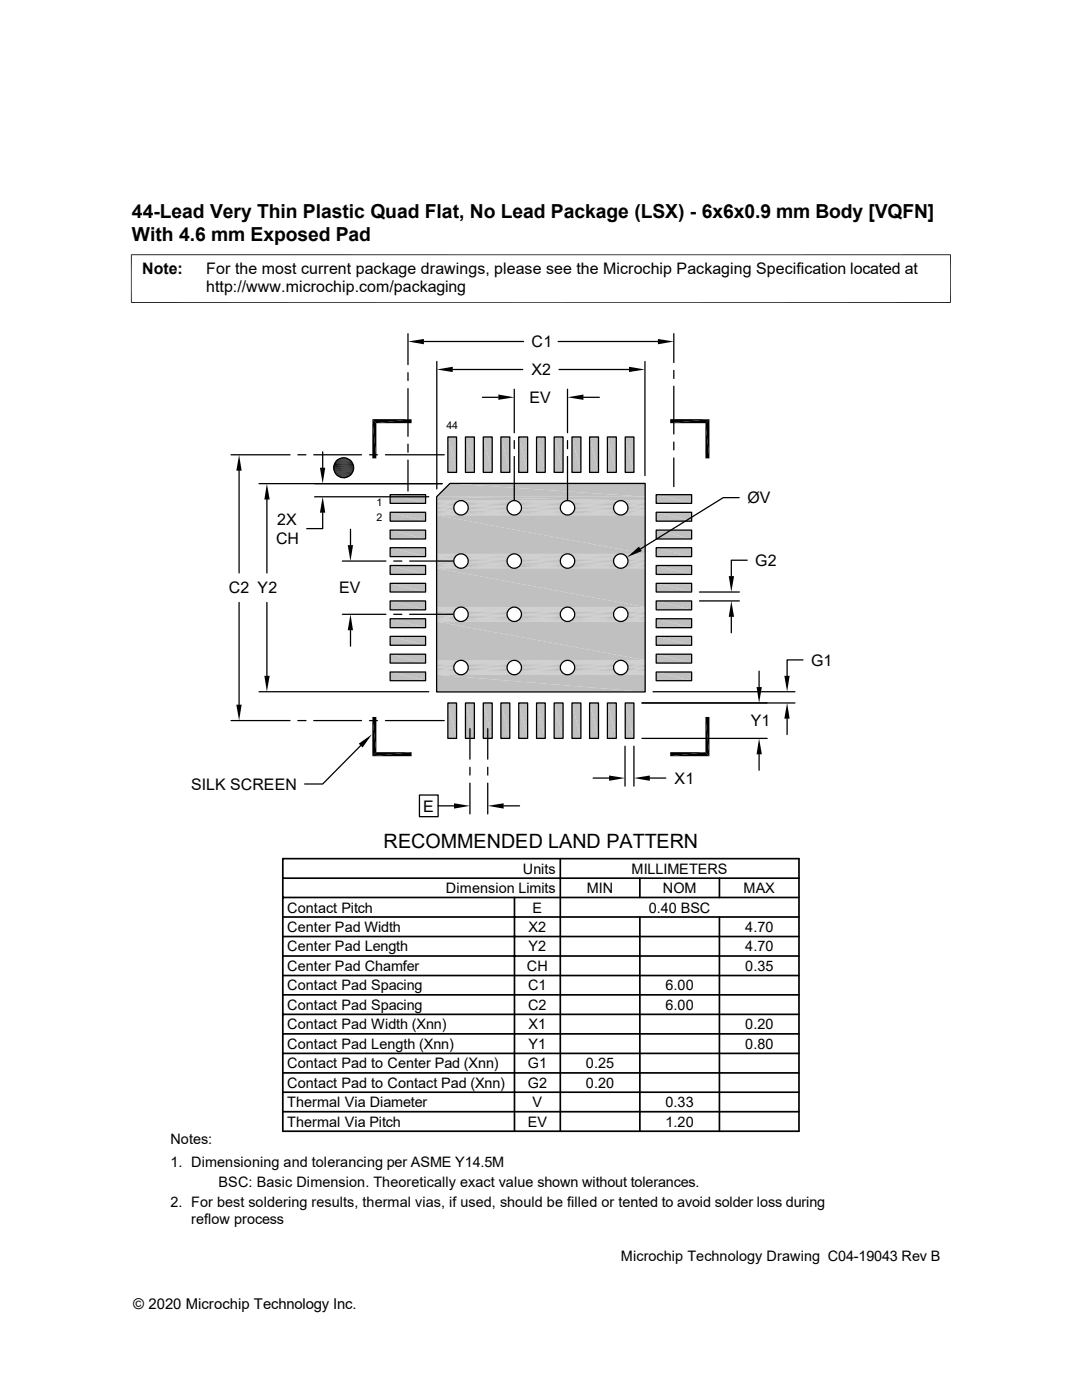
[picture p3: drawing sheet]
<svg xmlns="http://www.w3.org/2000/svg" width="216mm" height="279mm" viewBox="0 0 216 279" stroke-linecap="round" stroke-linejoin="round" font-family="sans-serif">
<g fill="#c0c0c0">
<path d="M89.8 96.5l38.9 2.6h-41.6z"/>
<path d="M89.8 96.5h38.9v2.6z"/>
<path d="M87.1 99.1l41.6 .8h-41.6z"/>
<path d="M87.1 99.1h41.6v.8z"/>
</g>
<g fill="none" stroke="#c0c0c0" stroke-width=".2">
<path d="M87.1 99.9h4.8M92.2 99.9h10.3M102.7 99.9h10.4M113.4 99.9h10.3M124 99.9h4.7M87.1 100h4.5M87.1 100.1h4.3M87.1 100.3h4M87.1 102.4h4M87.1 102.6h4.3M87.1 102.7h4.5M87.1 102.8h4.8"/>
<path d="M92.2 102.8h10.3M92.4 100h9.8M92.4 102.7h9.8M92.7 100.1h9.3M92.7 102.6h9.3M92.9 100.3h8.8M92.9 102.4h8.8M102.7 102.8h10.4M103 100h9.8M103 102.7h9.8M103.3 100.1h9.3M103.3 102.6h9.3"/>
<path d="M103.5 100.3h8.9M103.5 102.4h8.9M113.4 102.8h10.3M113.6 100h9.8M113.6 102.7h9.8M113.9 100.1h9.3M113.9 102.6h9.3M114.1 100.3h8.9M114.1 102.4h8.9M124 102.8h4.7M124.2 100h4.5M124.2 102.7h4.5"/>
<path d="M124.5 100.1h4.2M124.5 102.6h4.2M124.7 100.3h4M124.7 102.4h4"/>
</g>
<path d="M87.1 100.5h3.8M87.1 102.3h3.8M93.1 100.5h8.5M93.1 102.3h8.5M103.7 100.5h8.4M103.7 102.3h8.4M114.3 100.5h8.5M114.3 102.3h8.5M124.9 100.5h3.8M124.9 102.3h3.8" fill="none" stroke="#c0c0c0" stroke-width=".21"/>
<g fill="none" stroke="#c0c0c0" stroke-width=".25">
<path d="M87.1 100.7h3.7M87.1 101h3.5M87.1 101.2h3.5M87.1 101.8h3.5M87.1 102h3.7M93.3 100.7h8.1M93.3 102h8.1M93.4 101h7.9M93.4 101.8h7.9M93.4 101.2h7.8M103.8 100.7h8.2M103.8 102h8.2"/>
<path d="M104 101h7.9M104 101.8h7.9M104.1 101.2h7.7M114.5 100.7h8.1M114.5 102h8.1M114.6 101h7.9M114.6 101.8h7.9M114.7 101.2h7.7M125.1 100.7h3.6M125.1 102h3.6M125.2 101h3.5M125.2 101.8h3.5"/>
<path d="M125.3 101.2h3.4"/>
</g>
<path d="M87.1 101.5h3.5M93.4 101.5h7.8M104.1 101.5h7.7M114.7 101.5h7.7M125.3 101.5h3.4" fill="none" stroke="#c0c0c0" stroke-width=".3"/>
<g fill="#c0c0c0">
<path d="M87.1 102.8l41.6 7.7h-41.6z"/>
<path d="M87.1 102.8h41.6v7.7z"/>
</g>
<g fill="none" stroke="#c0c0c0" stroke-width=".2">
<path d="M87.1 110.6h4.8M87.1 110.6h4.5M87.1 110.7h4.3M87.1 110.9h4M87.1 113.2h4.3M87.1 113.3h4.5M87.1 113.4h4.8M92.2 110.6h10.3M92.2 113.4h10.3M92.4 110.6h9.8M92.4 113.3h9.8M92.7 110.7h9.3"/>
<path d="M92.7 113.2h9.3M92.9 110.9h8.8M102.7 110.6h10.4M102.7 113.4h10.4M103 110.6h9.8M103 113.3h9.8M103.3 110.7h9.3M103.3 113.2h9.3M103.5 110.9h8.9M113.4 110.6h10.3M113.4 113.4h10.3M113.6 110.6h9.8"/>
<path d="M113.6 113.3h9.8M113.9 110.7h9.3M113.9 113.2h9.3M114.1 110.9h8.9M124 110.6h4.7M124 113.4h4.7M124.2 110.6h4.5M124.2 113.3h4.5M124.5 110.7h4.2M124.5 113.2h4.2M124.7 110.9h4"/>
</g>
<g fill="none" stroke="#c0c0c0" stroke-width=".21">
<path d="M87.1 111.1h3.8M87.1 112.6h3.7M87.1 112.8h3.8M87.1 113.1h4M92.9 113.1h8.8M93.1 111.1h8.5M93.1 112.8h8.5M93.3 112.6h8.1M103.5 113.1h8.9M103.7 111.1h8.4M103.7 112.8h8.4M103.8 112.6h8.2"/>
<path d="M114.1 113.1h8.9M114.3 111.1h8.5M114.3 112.8h8.5M114.5 112.6h8.1M124.7 113.1h4M124.9 111.1h3.8M124.9 112.8h3.8M125.1 112.6h3.6"/>
</g>
<g fill="none" stroke="#c0c0c0" stroke-width=".25">
<path d="M87.1 111.3h3.7M87.1 111.6h3.5M87.1 111.8h3.5M87.1 112.1h3.5M93.3 111.3h8.1M93.4 111.6h7.9M93.4 111.8h7.8M93.4 112.1h7.8M103.8 111.3h8.2M104 111.6h7.9M104.1 111.8h7.7M104.1 112.1h7.7"/>
<path d="M114.5 111.3h8.1M114.6 111.6h7.9M114.7 111.8h7.7M114.7 112.1h7.7M125.1 111.3h3.6M125.2 111.6h3.5M125.3 111.8h3.4M125.3 112.1h3.4"/>
</g>
<path d="M87.1 112.4h3.5M93.4 112.4h7.9M104 112.4h7.9M114.6 112.4h7.9M125.2 112.4h3.5" fill="none" stroke="#c0c0c0" stroke-width=".3"/>
<g fill="#c0c0c0">
<path d="M87.1 113.4l41.6 7.8h-41.6z"/>
<path d="M87.1 113.4h41.6v7.8z"/>
</g>
<g fill="none" stroke="#c0c0c0" stroke-width=".2">
<path d="M87.1 121.2h4.8M87.1 121.2h4.5M87.1 121.3h4.3M87.1 123.7h4M87.1 123.8h4.3M87.1 124h4.5M87.1 124h4.8M92.2 121.2h10.3M92.2 124h10.3M92.4 121.2h9.8M92.4 124h9.8M92.7 121.3h9.3"/>
<path d="M92.7 123.8h9.3M92.9 123.7h8.8M102.7 121.2h10.4M102.7 124h10.4M103 121.2h9.8M103 124h9.8M103.3 121.3h9.3M103.3 123.8h9.3M103.5 123.7h8.9M113.4 121.2h10.3M113.4 124h10.3M113.6 121.2h9.8"/>
<path d="M113.6 124h9.8M113.9 121.3h9.3M113.9 123.8h9.3M114.1 123.7h8.9M124 121.2h4.7M124 124h4.7M124.2 121.2h4.5M124.2 124h4.5M124.5 121.3h4.2M124.5 123.8h4.2M124.7 123.7h4"/>
</g>
<g fill="none" stroke="#c0c0c0" stroke-width=".21">
<path d="M87.1 121.5h4M87.1 121.7h3.8M87.1 121.9h3.7M87.1 123.5h3.8M92.9 121.5h8.8M93.1 121.7h8.5M93.1 123.5h8.5M93.3 121.9h8.1M103.5 121.5h8.9M103.7 121.7h8.4M103.7 123.5h8.4M103.8 121.9h8.2"/>
<path d="M114.1 121.5h8.9M114.3 121.7h8.5M114.3 123.5h8.5M114.5 121.9h8.1M124.7 121.5h4M124.9 121.7h3.8M124.9 123.5h3.8M125.1 121.9h3.6"/>
</g>
<path d="M87.1 122.2h3.5M93.4 122.2h7.9M104 122.2h7.9M114.6 122.2h7.9M125.2 122.2h3.5" fill="none" stroke="#c0c0c0" stroke-width=".3"/>
<g fill="none" stroke="#c0c0c0" stroke-width=".25">
<path d="M87.1 122.5h3.5M87.1 122.7h3.5M87.1 123h3.5M87.1 123.2h3.7M93.3 123.2h8.1M93.4 123h7.9M93.4 122.5h7.8M93.4 122.7h7.8M103.8 123.2h8.2M104 123h7.9M104.1 122.5h7.7M104.1 122.7h7.7"/>
<path d="M114.5 123.2h8.1M114.6 123h7.9M114.7 122.5h7.7M114.7 122.7h7.7M125.1 123.2h3.6M125.2 123h3.5M125.3 122.5h3.4M125.3 122.7h3.4"/>
</g>
<g fill="#c0c0c0">
<path d="M87.1 124l41.6 7.7h-41.6z"/>
<path d="M87.1 124h41.6v7.7z"/>
</g>
<g fill="none" stroke="#c0c0c0" stroke-width=".2">
<path d="M87.1 131.8h4.8M87.1 131.8h4.5M87.1 132h4.3M87.1 132.1h4M87.1 134.3h4M87.1 134.4h4.3M87.1 134.6h4.5M87.1 134.6h4.8M92.2 131.8h10.3M92.2 134.6h10.3M92.4 131.8h9.8M92.4 134.6h9.8"/>
<path d="M92.7 132h9.3M92.7 134.4h9.3M92.9 132.1h8.8M92.9 134.3h8.8M102.7 131.8h10.4M102.7 134.6h10.4M103 131.8h9.8M103 134.6h9.8M103.3 132h9.3M103.3 134.4h9.3M103.5 132.1h8.9M103.5 134.3h8.9"/>
<path d="M113.4 131.8h10.3M113.4 134.6h10.3M113.6 131.8h9.8M113.6 134.6h9.8M113.9 132h9.3M113.9 134.4h9.3M114.1 132.1h8.9M114.1 134.3h8.9M124 131.8h4.7M124 134.6h4.7M124.2 131.8h4.5M124.2 134.6h4.5"/>
<path d="M124.5 132h4.2M124.5 134.4h4.2M124.7 132.1h4M124.7 134.3h4"/>
</g>
<path d="M87.1 132.3h3.8M87.1 134.1h3.8M93.1 132.3h8.5M93.1 134.1h8.5M103.7 132.3h8.4M103.7 134.1h8.4M114.3 132.3h8.5M114.3 134.1h8.5M124.9 132.3h3.8M124.9 134.1h3.8" fill="none" stroke="#c0c0c0" stroke-width=".21"/>
<g fill="none" stroke="#c0c0c0" stroke-width=".25">
<path d="M87.1 132.5h3.7M87.1 132.8h3.5M87.1 133.4h3.5M87.1 133.6h3.5M87.1 133.9h3.7M93.3 132.5h8.1M93.3 133.9h8.1M93.4 132.8h7.9M93.4 133.6h7.9M93.4 133.4h7.8M103.8 132.5h8.2M103.8 133.9h8.2"/>
<path d="M104 132.8h7.9M104 133.6h7.9M104.1 133.4h7.7M114.5 132.5h8.1M114.5 133.9h8.1M114.6 132.8h7.9M114.6 133.6h7.9M114.7 133.4h7.7M125.1 132.5h3.6M125.1 133.9h3.6M125.2 132.8h3.5M125.2 133.6h3.5"/>
<path d="M125.3 133.4h3.4"/>
</g>
<path d="M87.1 133.1h3.5M93.4 133.1h7.8M104.1 133.1h7.7M114.7 133.1h7.7M125.3 133.1h3.4" fill="none" stroke="#c0c0c0" stroke-width=".3"/>
<g fill="#c0c0c0">
<path d="M87.1 134.7l41.6 3.4h-41.6z"/>
<path d="M87.1 134.7h41.6v3.4z"/>
<path d="M124.8 87.2l1.7 7.1h-1.7z"/>
<path d="M124.8 87.2h1.7v7.1z"/>
<path d="M121.2 87.2l1.8 7.1h-1.8z"/>
<path d="M121.2 87.2h1.8v7.1z"/>
<path d="M117.6 87.2l1.8 7.1h-1.8z"/>
<path d="M117.6 87.2h1.8v7.1z"/>
<path d="M114.1 87.2l1.8 7.1h-1.8z"/>
<path d="M114.1 87.2h1.8v7.1z"/>
<path d="M110.6 87.2l1.8 7.1h-1.8z"/>
<path d="M110.6 87.2h1.8v7.1z"/>
<path d="M107.1 87.2l1.7 7.1h-1.7z"/>
<path d="M107.1 87.2h1.7v7.1z"/>
<path d="M103.5 87.2l1.8 7.1h-1.8z"/>
<path d="M103.5 87.2h1.8v7.1z"/>
<path d="M99.9 87.2l1.8 7.1h-1.8z"/>
<path d="M99.9 87.2h1.8v7.1z"/>
<path d="M96.4 87.2l1.8 7.1h-1.8z"/>
<path d="M96.4 87.2h1.8v7.1z"/>
<path d="M92.9 87.2l1.8 7.1h-1.8z"/>
<path d="M92.9 87.2h1.8v7.1z"/>
<path d="M89.4 87.2l1.7 7.1h-1.7z"/>
<path d="M89.4 87.2h1.7v7.1z"/>
<path d="M130.9 98.7l7.1 1.8h-7.1z"/>
<path d="M130.9 98.7h7.1v1.8z"/>
<path d="M77.9 98.7l7 1.8h-7z"/>
<path d="M77.9 98.7h7v1.8z"/>
<path d="M130.9 102.2l7.1 1.8h-7.1z"/>
<path d="M130.9 102.2h7.1v1.8z"/>
<path d="M77.9 102.2l7 1.8h-7z"/>
<path d="M77.9 102.2h7v1.8z"/>
<path d="M130.9 105.8l7.1 1.8h-7.1z"/>
<path d="M130.9 105.8h7.1v1.8z"/>
<path d="M77.9 105.8l7 1.8h-7z"/>
<path d="M77.9 105.8h7v1.8z"/>
<path d="M130.9 109.3l7.1 1.8h-7.1z"/>
<path d="M130.9 109.3h7.1v1.8z"/>
<path d="M77.9 109.3l7 1.8h-7z"/>
<path d="M77.9 109.3h7v1.8z"/>
<path d="M130.9 112.9l7.1 1.7h-7.1z"/>
<path d="M130.9 112.9h7.1v1.7z"/>
<path d="M77.9 112.9l7 1.7h-7z"/>
<path d="M77.9 112.9h7v1.7z"/>
<path d="M130.9 116.4l7.1 1.8h-7.1z"/>
<path d="M130.9 116.4h7.1v1.8z"/>
<path d="M77.9 116.4l7 1.8h-7z"/>
<path d="M77.9 116.4h7v1.8z"/>
<path d="M130.9 119.9l7.1 1.8h-7.1z"/>
<path d="M130.9 119.9h7.1v1.8z"/>
<path d="M77.9 119.9l7 1.8h-7z"/>
<path d="M77.9 119.9h7v1.8z"/>
<path d="M130.9 123.5l7.1 1.8h-7.1z"/>
<path d="M130.9 123.5h7.1v1.8z"/>
<path d="M77.9 123.5l7 1.8h-7z"/>
<path d="M77.9 123.5h7v1.8z"/>
<path d="M130.9 127l7.1 1.8h-7.1z"/>
<path d="M130.9 127h7.1v1.8z"/>
<path d="M77.9 127l7 1.8h-7z"/>
<path d="M77.9 127h7v1.8z"/>
<path d="M130.9 130.6l7.1 1.7h-7.1z"/>
<path d="M130.9 130.6h7.1v1.7z"/>
<path d="M77.9 130.6l7 1.7h-7z"/>
<path d="M77.9 130.6h7v1.7z"/>
<path d="M130.9 134.1l7.1 1.7h-7.1z"/>
<path d="M130.9 134.1h7.1v1.7z"/>
<path d="M77.9 134.1l7 1.7h-7z"/>
<path d="M77.9 134.1h7v1.7z"/>
<path d="M124.8 140.3l1.7 7.1h-1.7z"/>
<path d="M124.8 140.3h1.7v7.1z"/>
<path d="M121.2 140.3l1.8 7.1h-1.8z"/>
<path d="M121.2 140.3h1.8v7.1z"/>
<path d="M117.6 140.3l1.8 7.1h-1.8z"/>
<path d="M117.6 140.3h1.8v7.1z"/>
<path d="M114.1 140.3l1.8 7.1h-1.8z"/>
<path d="M114.1 140.3h1.8v7.1z"/>
<path d="M110.6 140.3l1.8 7.1h-1.8z"/>
<path d="M110.6 140.3h1.8v7.1z"/>
<path d="M107.1 140.3l1.7 7.1h-1.7z"/>
<path d="M107.1 140.3h1.7v7.1z"/>
<path d="M103.5 140.3l1.8 7.1h-1.8z"/>
<path d="M103.5 140.3h1.8v7.1z"/>
<path d="M99.9 140.3l1.8 7.1h-1.8z"/>
<path d="M99.9 140.3h1.8v7.1z"/>
<path d="M96.4 140.3l1.8 7.1h-1.8z"/>
<path d="M96.4 140.3h1.8v7.1z"/>
<path d="M92.9 140.3l1.8 7.1h-1.8z"/>
<path d="M92.9 140.3h1.8v7.1z"/>
<path d="M89.4 140.3l1.7 7.1h-1.7z"/>
<path d="M89.4 140.3h1.7v7.1z"/>
</g>
<g fill="none" stroke="#000" stroke-width=".25">
<path d="M81.4 66.6v6.2M81.4 74.4v1.5M81.4 77.6v9.5M84.6 68.2h19.9M87.2 72.1v25.5M90.3 73.7h14M96.3 79.3h3.1M102.6 77.7v8.7M111.4 68.2h19.9M111.5 73.7h14M113.2 77.7v8.7M116.4 79.3h3.2"/>
<path d="M128.7 72.1v22.8M134.5 66.6v5.7M134.5 73.9v1.6M134.5 77.1v9.5M46.1 90.8h11.8M47.7 93.9v20.4M51.7 96.5h36.5M53.3 99.7v14.6M59.4 90.8h1.6M62.6 90.8h9.5M62.8 99.1h22.8M64.4 90.2v3.1"/>
<path d="M73.7 90.8h1.6M76.9 90.8h11.7M77.9 98.7h7v1.8h-7zM81.4 88.6v1.7M81.4 91.8v6.2M89.4 87.2h1.7v7.1h-1.7zM89.8 96.5h38.9v41.6h-41.6v-39zM92.9 87.2h1.8v7.1h-1.8zM96.4 87.2h1.8v7.1h-1.8zM99.9 87.2h1.8v7.1h-1.8zM102.6 87.9v1.6M102.6 91.1v8.7"/>
<path d="M103.5 87.2h1.8v7.1h-1.8zM107.1 87.2h1.7v7.1h-1.7zM110.6 87.2h1.8v7.1h-1.8zM113.2 87.9v1.6M113.2 91.1v8.7M114.1 87.2h1.8v7.1h-1.8zM117.6 87.2h1.8v7.1h-1.8zM121.2 87.2h1.8v7.1h-1.8zM124.8 87.2h1.7v7.1h-1.7zM130.9 98.7h7.1v1.8h-7.1zM134.5 88.2v1.6M134.5 91.4v5.7"/>
<path d="M147.5 99.3h-3.2l-16.5 10.3M64.4 102.3v3.2h-3.2M68.3 112h8.7M69.9 105.6v3.2M77.9 102.2h7v1.8h-7zM77.9 105.8h7v1.8h-7zM77.9 109.3h7v1.8h-7zM77.9 112.9h7v1.7h-7zM77.9 116.4h7v1.8h-7zM77.9 119.9h7v1.8h-7zM78.6 112h1.6M81.7 112h8.7"/>
<path d="M130.9 119.9h7.1v1.8h-7.1zM130.9 116.4h7.1v1.8h-7.1zM130.9 112.9h7.1v1.7h-7.1zM130.9 109.3h7.1v1.8h-7.1zM130.9 105.8h7.1v1.8h-7.1zM130.9 102.2h7.1v1.8h-7.1zM139.6 119.9h7.9M139.6 118.2h7.9M149.1 111.8h-3.2v3.2M47.7 120.2v20.4M51.7 138h33.9M53.3 120.2v14.7"/>
<path d="M68.3 122.6h8.7M69.9 125.8v3.1M77.9 123.5h7v1.8h-7zM77.9 127h7v1.8h-7zM77.9 130.6h7v1.7h-7zM77.9 134.1h7v1.7h-7zM78.6 122.6h1.6M81.7 122.6h8.7M130.3 138h28.3M130.9 134.1h7.1v1.7h-7.1zM130.9 130.6h7.1v1.7h-7.1zM130.9 127h7.1v1.8h-7.1z"/>
<path d="M130.9 123.5h7.1v1.8h-7.1zM145.9 123.1v3.2M151.5 133.9v3.2M160.2 131.7h-3.1v3.2M46.1 143.8h11.8M59.4 143.8h1.6M62.6 143.8h9.5M72 148.8l-7.6 7.7h-3.6M73.7 143.8h1.6M76.9 143.8h11.7M83.7 158.7h3.7v4.3h-3.7zM89.4 140.3h1.7v7.1h-1.7z"/>
<path d="M92.9 140.3h1.8v7.1h-1.8zM93.8 145.4v6.1M93.8 153.1v1.6M93.8 156.3v6.1M96.4 140.3h1.8v7.1h-1.8zM97.3 145.4v6.1M97.3 153.1v1.6M97.3 156.3v6.1M99.9 140.3h1.8v7.1h-1.8zM103.5 140.3h1.8v7.1h-1.8zM107.1 140.3h1.7v7.1h-1.7zM110.6 140.3h1.8v7.1h-1.8z"/>
<path d="M114.1 140.3h1.8v7.1h-1.8zM117.6 140.3h1.8v7.1h-1.8zM118.4 155.3h3.1M121.2 140.3h1.8v7.1h-1.8zM124.7 148.9v8M124.8 140.3h1.7v7.1h-1.7zM126.5 148.9v8M128.1 147.4h25M128.1 140.3h30.5M129.7 155.3h3.1M151.5 150.5v3.2M157.1 143.4v3.2"/>
<path d="M87.4 160.8h3.2M100.5 160.8h3.2"/>
<circle cx="68.6" cy="93.4" r="1.98"/>
<circle cx="92" cy="112" r="1.43"/>
<circle cx="92" cy="101.3" r="1.43"/>
<circle cx="102.6" cy="112" r="1.43"/>
<circle cx="102.6" cy="101.3" r="1.43"/>
<circle cx="113.3" cy="112" r="1.43"/>
<circle cx="113.3" cy="101.3" r="1.43"/>
<circle cx="123.9" cy="101.3" r="1.43"/>
<circle cx="123.9" cy="112" r="1.43"/>
<circle cx="92" cy="133.2" r="1.43"/>
<circle cx="92" cy="122.6" r="1.43"/>
<circle cx="102.6" cy="133.2" r="1.43"/>
<circle cx="102.6" cy="122.6" r="1.43"/>
<circle cx="113.3" cy="133.2" r="1.43"/>
<circle cx="113.3" cy="122.6" r="1.43"/>
<circle cx="123.9" cy="122.6" r="1.43"/>
<circle cx="123.9" cy="133.2" r="1.43"/>
</g>
<g fill="none" stroke="#000" stroke-width=".34">
<path d="M56.4 175.3h103M56.4 171.4h103v54.4h-103zM56.4 179.1h103M102.7 179.1v46.7M111.8 171.4v54.4M127.7 175.3v3.8M143.6 175.3v3.8M56.4 186.9h103M56.4 183h103M56.4 190.8h103M56.4 198.5h103M56.4 194.7h103"/>
<path d="M127.7 183v42.8M143.6 183v42.8M56.4 202.4h103M56.4 206.3h103M56.4 218h103M56.4 210.2h103M56.4 214.1h103M56.4 221.9h103"/>
</g>
<g fill="#000">
<path d="M81.4 68.2l3.2-.6v1.1zM87.2 73.7l3.1-.5v1.1zM99.4 78.7l3.2 .6-3.2 .5zM113.2 79.3l3.2-.6v1.1zM125.5 73.2l3.2 .5-3.2 .6zM131.3 67.6l3.2 .6-3.2 .5zM47.7 90.8l.5 3.1h-1zM53.3 96.5l.5 3.2h-1.1zM63.8 93.3h1.1l-.5 3.2zM67.6 95.1l1.8 .1zM67.6 95.1h2zM67.6 91.6h2z"/>
<path d="M67.7 91.5l1.9 .1zM67.7 95.2l1.5 .1zM67.7 95.2h1.7zM67.7 91.5h1.7zM67.9 91.4l1.5 .1zM67.9 95.3h1.1zM67.9 95.3h1.3zM67.9 91.4h1.3zM68.1 91.4h1.1zM68.1 95.3l.7 .1zM68.1 95.3h.9zM68.1 91.4h.9z"/>
<path d="M68.3 91.4h.7zM68.3 95.4h.5zM68.3 91.4h.5zM74.3 83.7l.8 7.8h-.8zM74.3 83.7h7.8l-7 .8zM74.3 83.7l.8 .8v7zM75.1 84.5l7-.8v.8zM133.7 83.7h7.9l-7.9 .8zM133.7 84.5l7.9-.8-.8 .8zM140.8 84.5l.8 7h-.8zM140.8 84.5l.8-.8v7.8zM64.4 99.1l.5 3.2h-1.1z"/>
<path d="M69.4 108.8h1l-.5 3.2zM125.1 111.2l2.4-2.1 .6 .9zM145.4 115h1.1l-.6 3.2zM52.7 134.9h1.1l-.5 3.1zM69.9 122.6l.5 3.2h-1zM145.9 119.9l.6 3.2h-1.1zM151 137.1h1l-.5 3.2zM156.5 134.9h1.1l-.5 3.1zM47.2 140.6h1l-.5 3.2zM71.6 148.4l2.6-1.8-1.9 2.6zM74.3 143.1l.8 7-.8 .8zM74.3 143.1h.8v7z"/>
<path d="M74.3 150.9l7.8-.8v.8zM74.3 150.9l.8-.8h7zM121.5 154.8l3.2 .5-3.2 .5zM126.5 155.3l3.2-.5v1zM140.8 143.1l.8 7.8-.8-.8zM133.7 150.1h7.1l-7.1 .8zM140.8 143.1h.8v7.8zM133.7 150.9l7.1-.8 .8 .8zM151.5 147.4l.5 3.1h-1zM157.1 140.3l.5 3.1h-1.1zM90.6 160.3l3.2 .5-3.2 .6zM97.3 160.8l3.2-.5v1.1z"/>
</g>
<g fill="none" stroke="#000" stroke-width=".2">
<path d="M26.1 50.8h163.6M26.2 50.8v9.7M189.7 50.8v9.7M26.1 60.4h163.6M66.5 93.3h4.1M66.5 93.6h4.1M66.6 92.9h4M66.6 94h3.9M66.7 92.5h3.7M66.7 94.2h3.7M66.8 92.3h3.6M66.8 94.4h3.6"/>
<path d="M66.9 92.2h3.4M66.9 94.5h3.4M67 92h3.1M67 94.7h3.1M67.1 91.9h3M67.1 94.8h3M67.2 91.8h2.7M67.2 95h2.7M67.4 91.7h2.4M67.4 95.1h2.4"/>
</g>
<path d="M66.5 93.1h4.1M66.5 93.5h4.1M66.6 93.8h4M66.6 92.7h3.9" fill="none" stroke="#000" stroke-width=".21"/>
<g font-size="3.9">
<text x="26.3" y="43.5">44-Lead Very Thin Plastic Quad Flat, No Lead Package (LSX) - 6x6x0.9 mm Body [VQFN]</text>
<text x="26.3" y="48">With 4.6 mm Exposed Pad</text>
<text x="76.5" y="169.2">RECOMMENDED LAND PATTERN</text>
</g>
<g font-size="3.2">
<text x="28.4" y="54.6">Note:</text>
<text x="41.1" y="54.6">For the most current package drawings, please see the Microchip Packaging Specification located at</text>
<text x="41.1" y="58.3">http://www.microchip.com/packaging</text>
<text x="106.1" y="69.3">C1</text>
<text x="106" y="74.9">X2</text>
<text x="105.7" y="80.4">EV</text>
<text x="149.1" y="100.4">ØV</text>
<text x="55.3" y="104.7">2X</text>
<text x="55.1" y="108.5">CH</text>
<text x="150.7" y="112.9">G2</text>
<text x="45.7" y="118.4">C2 Y2</text>
<text x="67.7" y="118.4">EV</text>
<text x="161.8" y="132.8">G1</text>
<text x="149.8" y="144.9">Y1</text>
<text x="38.1" y="157.6">SILK SCREEN</text>
<text x="84.5" y="162">E</text>
<text x="134.6" y="156.4">X1</text>
</g>
<text font-size="3" x="26.6" y="261.3">© 2020 Microchip Technology Inc.</text>
<g font-size="2.9">
<text x="89" y="178.2">Dimension Limits</text>
<text x="104.3" y="174.3">Units</text>
<text x="117.1" y="178.2">MIN</text>
<text x="126" y="174.3">MILLIMETERS</text>
<text x="132.2" y="178.2">NOM</text>
<text x="148.4" y="178.2">MAX</text>
<text x="57.3" y="186">Center Pad Width</text>
<text x="57.3" y="182.1">Contact Pitch</text>
<text x="105.5" y="186">X2</text>
<text x="106.3" y="182.1">E</text>
<text x="129.5" y="182.1">0.40 BSC</text>
<text x="148.7" y="186">4.70</text>
<text x="57.3" y="189.9">Center Pad Length</text>
<text x="105.5" y="189.9">Y2</text>
<text x="148.7" y="189.9">4.70</text>
<text x="57.3" y="197.7">Contact Pad Spacing</text>
<text x="57.3" y="193.8">Center Pad Chamfer</text>
<text x="105.2" y="193.8">CH</text>
<text x="105.4" y="197.7">C1</text>
<text x="132.8" y="197.7">6.00</text>
<text x="148.7" y="193.8">0.35</text>
<text x="57.3" y="201.5">Contact Pad Spacing</text>
<text x="105.4" y="201.5">C2</text>
<text x="132.8" y="201.5">6.00</text>
<text x="57.3" y="209.3">Contact Pad Length (Xnn)</text>
<text x="57.3" y="205.4">Contact Pad Width (Xnn)</text>
<text x="105.5" y="209.3">Y1</text>
<text x="105.5" y="205.4">X1</text>
<text x="148.7" y="209.3">0.80</text>
<text x="148.7" y="205.4">0.20</text>
<text x="57.3" y="213.2">Contact Pad to Center Pad (Xnn)</text>
<text x="105.3" y="213.2">G1</text>
<text x="116.9" y="213.2">0.25</text>
<text x="57.3" y="217.1">Contact Pad to Contact Pad (Xnn)</text>
<text x="57.3" y="221">Thermal Via Diameter</text>
<text x="105.3" y="217.1">G2</text>
<text x="106.3" y="221">V</text>
<text x="116.9" y="217.1">0.20</text>
<text x="132.8" y="221">0.33</text>
<text x="57.3" y="224.8">Thermal Via Pitch</text>
<text x="105.3" y="224.8">EV</text>
<text x="132.8" y="224.8">1.20</text>
<text x="34" y="232.9">1. Dimensioning and tolerancing per ASME Y14.5M</text>
<text x="34" y="228.3">Notes:</text>
<text x="43.6" y="236.9">BSC: Basic Dimension. Theoretically exact value shown without tolerances.</text>
<text x="34" y="240.9">2. For best soldering results, thermal vias, if used, should be filled or tented to avoid solder loss during</text>
<text x="38.1" y="244.3">reflow process</text>
<text x="123.9" y="251.6">Microchip Technology Drawing C04-19043 Rev B</text>
</g>
<g font-size="2.1">
<text x="89.1" y="85.6">44</text>
<text x="75.1" y="101">1</text>
<text x="75.1" y="103.9">2</text>
</g>
</svg>
